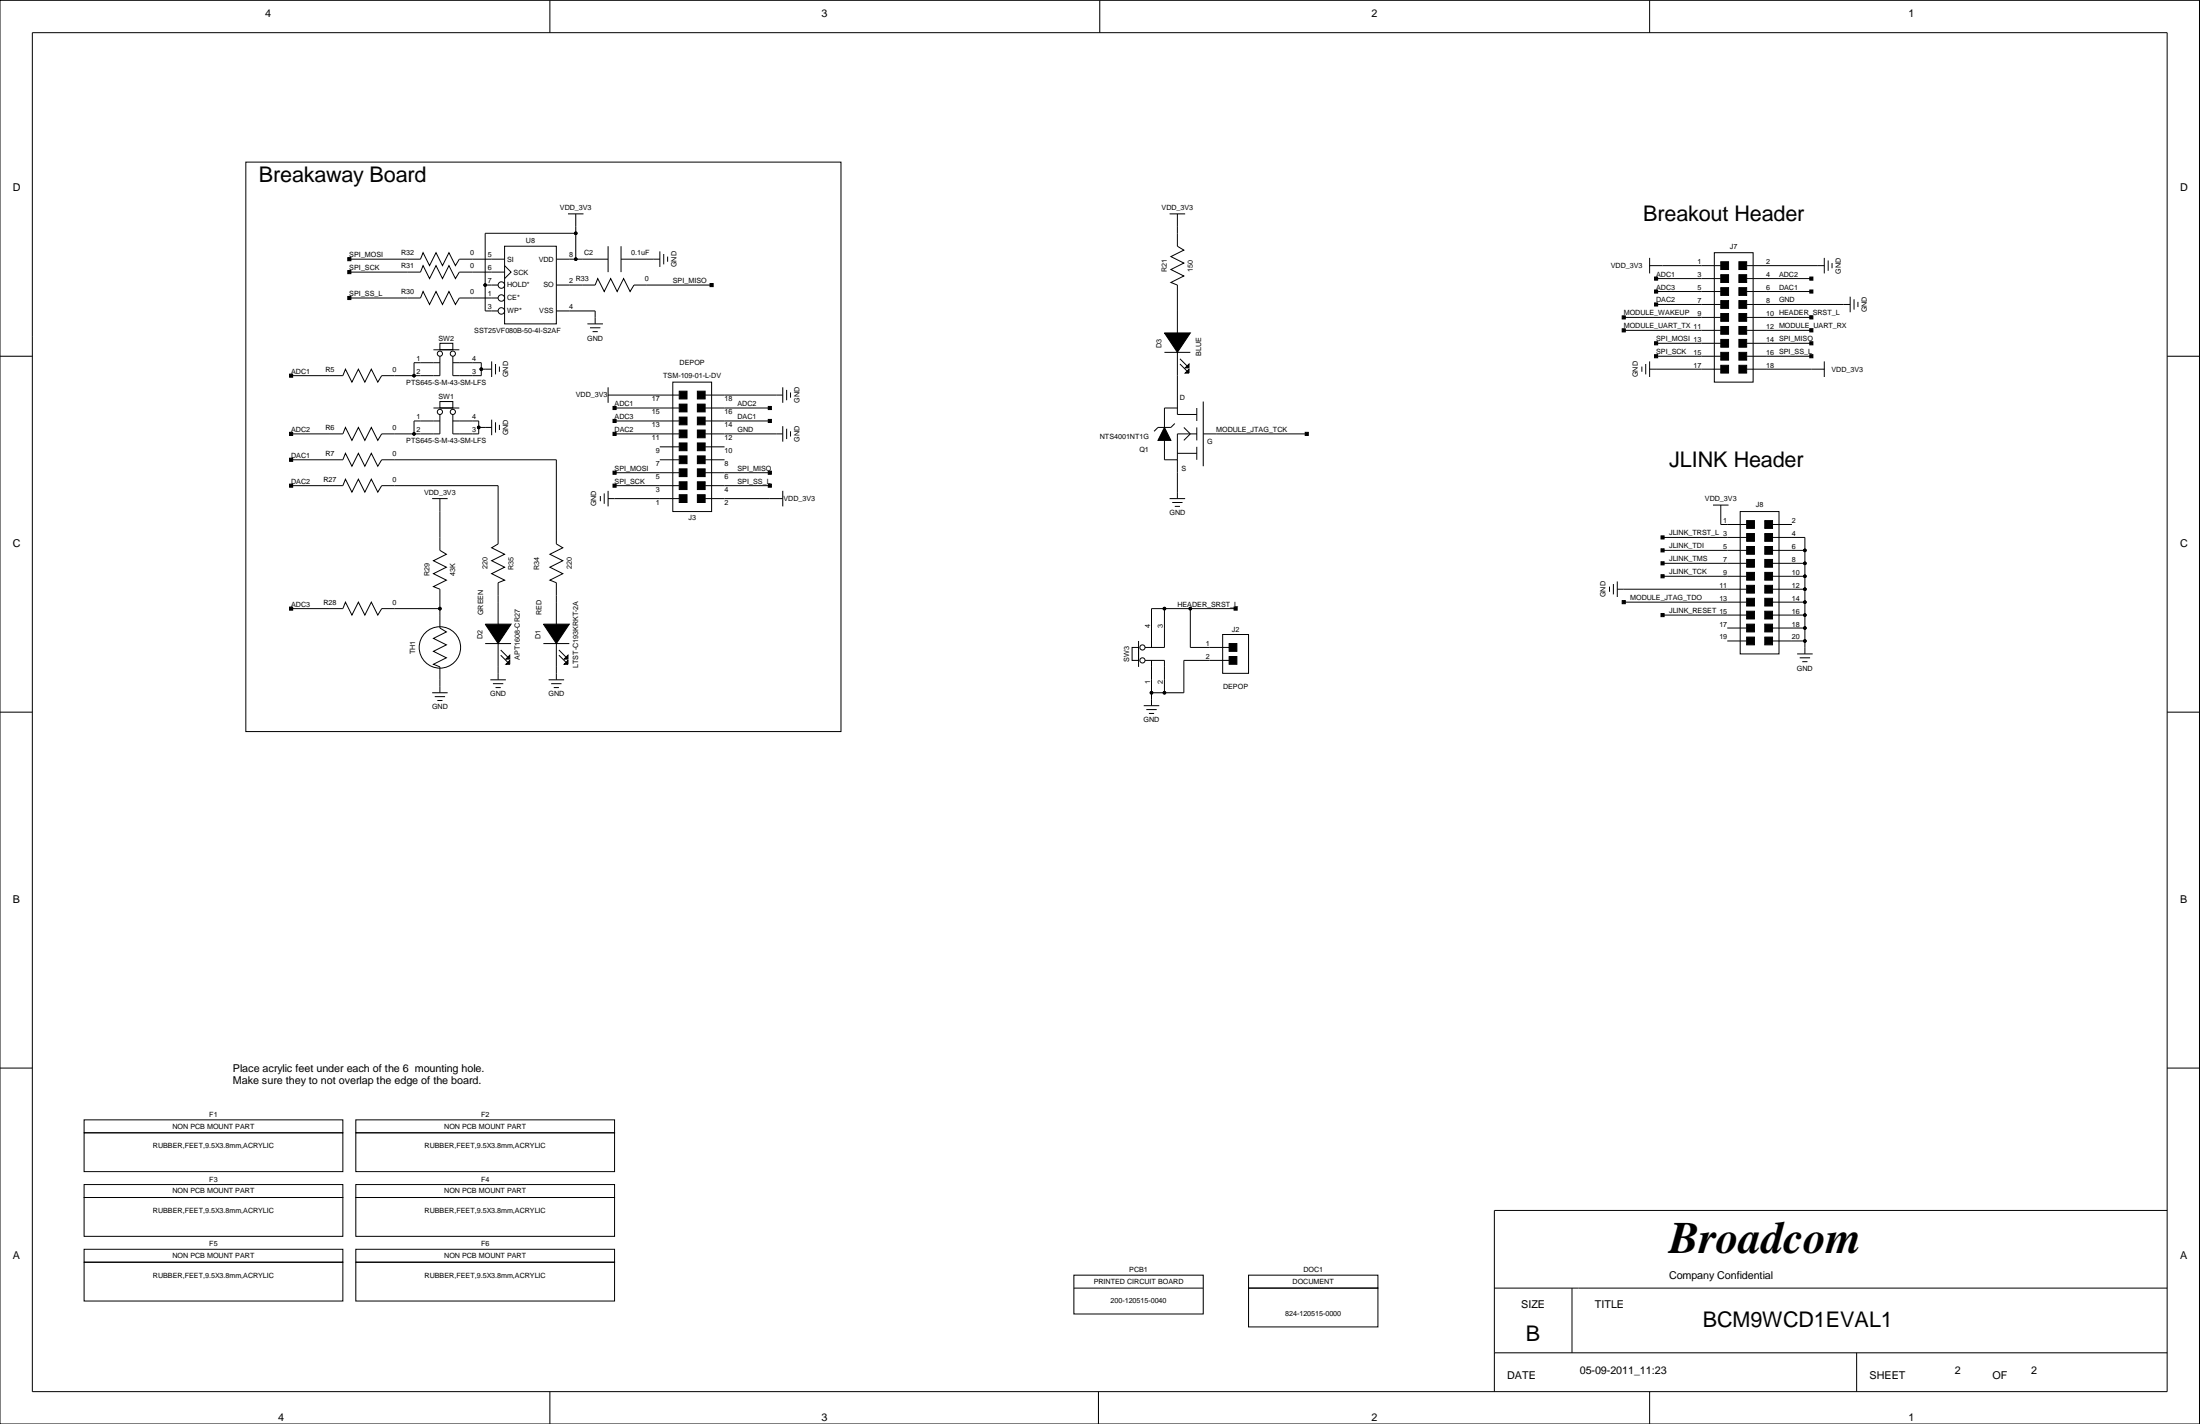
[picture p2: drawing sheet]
<svg xmlns="http://www.w3.org/2000/svg" width="432mm" height="279mm" viewBox="0 0 432 279" stroke-linecap="round" stroke-linejoin="round" font-family="sans-serif">
<g fill="none" stroke="#000" stroke-width=".2">
<path d="M0 .1h431.7v279.3h-431.7zM6.3 6.4h419.1v266.7h-419.1zM107.9 .1v6.3M215.9 .1v6.3M323.8 .1v6.3M48.2 31.8h116.9v111.7h-116.9zM68.6 53.4h13.9l.5-1.3 1.3 2.6 1.3-2.6 1.2 2.6 1.3-2.6 1.3 2.6 .7-1.3h8.9M68.6 58.5h13.9l.5-1.3 1.3 2.5 1.3-2.5 1.2 2.5 1.3-2.5 1.3 2.5 .7-1.2h7.7M68.6 50.9h13.9l.5-1.3 1.3 2.5 1.3-2.5 1.2 2.5 1.3-2.5 1.3 2.5 .7-1.2h8.9M95.2 55.9h2.6M99 48.3h10.2v15.2h-10.2zM99 52.1l1.3 1.3-1.3 1.3"/>
<path d="M109.2 55.9h7.6l.5-1.2 1.3 2.5 1.3-2.5 1.2 2.5 1.3-2.5 1.3 2.5 .7-1.3h15.3M109.2 50.9h10.2M111.5 42h3M113 45.8h-17.8v15.2h2.6M113 42v8.9M119.4 48.3v5.1M121.9 50.9h7.6M121.9 48.3v5.1M129.5 49.3v3.1M130.3 49.8v2.1M131 50.3v1.1M229.6 42h3"/>
<path d="M231.1 42v6.3l1.3 .8-2.6 1.2 2.6 1.3-2.6 1.3 2.6 1.3-2.6 1.2 1.3 .5v9.4M323.8 50.6v3M323.8 52.1h13.9M325 54.7h12.7M325 57.2h12.7M325 59.7h12.7M336.5 49.6h7.6v25.4h-7.6zM342.8 52.1h15.3M342.8 54.7h12.7M342.8 57.2h12.7M342.8 59.7h20.3M358.1 50.6v3"/>
<path d="M358.8 51.1v2M359.6 51.6v1M363.1 58.2v3.1M363.9 58.7v2.1M364.7 59.2v1M0 69.9h6.3M85.1 68.6h5M86.3 67.4h2.6v1.2h-2.6zM86.3 78.8h2.6v1.3h-2.6zM86.3 69.9v3.8h-11.4l-.7 1.3-1.3-2.6-1.3 2.6-1.3-2.6-1.2 2.6-1.3-2.6-.5 1.3h-10.2M86.3 71.2h-5v2.5M88.9 69.9v3.8h5.6v-2.5h-5.6"/>
<path d="M94.5 72.4h2M96.5 70.9v3.1M97.3 71.4v2.1M98 71.9v1M109.2 61h7.6v2.5M115.3 63.5h3M115.8 64.3h2M116.3 65.1h1M119.4 77.5h13.9M119.4 76v3M132.1 75h7.6v25.4h-7.6zM138.4 77.5h15.2"/>
<path d="M153.6 76v3M154.4 76.5v2M155.2 77v1M228.5 69.1h5.1M231.1 69.1v12.2h3.8M231.6 70.4l1.5 1.5M231.6 71.4l1.5 1.5M236.2 78.8v12.7M318.7 62.3h19M318.7 64.8h19M322.3 71.9v1M323 71.4v2.1"/>
<path d="M323.8 72.4h13.9M323.8 70.9v3.1M325 67.4h12.7M325 69.9h12.7M342.8 72.4h15.3M342.8 62.3h12.7M342.8 64.8h12.7M342.8 67.4h12.7M342.8 69.9h12.7M358.1 70.9v3.1M425.4 69.9h6.3M57.1 95.3h10.2l.5-1.3 1.3 2.6 1.2-2.6 1.3 2.6 1.3-2.6 1.3 2.6 .7-1.3h22.9v11.4l-1.3 .8 2.5 1.3-2.5 1.2 2.5 1.3-2.5 1.3 2.5 1.2-1.2 .5v8.2"/>
<path d="M57.1 90.2h10.2l.5-1.3 1.3 2.6 1.2-2.6 1.3 2.6 1.3-2.6 1.3 2.6 .7-1.3h34.3v16.5l1.3 .8-2.6 1.3 2.6 1.2-2.6 1.3 2.6 1.3-2.6 1.2 1.3 .5v8.2M84.8 97.8h3.1M85.1 80.1h5M86.3 97.8v10.2l1.3 .8-2.5 1.2 2.5 1.3-2.5 1.3 2.5 1.2-2.5 1.3 1.2 .5v7.6l1.3 .8-2.5 1.3 2.5 1.2-2.5 1.3 2.5 1.3-2.5 1.2 1.2 .5v5.1M86.3 81.3v3.8h-11.4l-.7 1.3-1.3-2.5-1.3 2.5-1.3-2.5-1.2 2.5-1.3-2.5-.5 1.2h-10.2M86.3 82.6h-5v2.5M88.9 81.3v3.8h5.1v-2.5h-5.1M94 83.9h2.5M96.5 82.3v3.1M97.3 82.8v2.1M98 83.4v1M117.8 97.3v1"/>
<path d="M118.6 96.8v2M119.4 97.8h13.9M119.4 96.3v3.1M120.6 85.1h12.7M120.6 80.1h12.7M120.6 95.3h12.7M120.6 92.8h12.7M120.6 82.6h12.7M129.5 90.2h3.8M129.5 87.7h3.8M138.4 85.1h15.2M138.4 80.1h12.7"/>
<path d="M138.4 90.2h3.8M138.4 97.8h15.2M138.4 95.3h12.7M138.4 92.8h12.7M138.4 87.7h3.8M138.4 82.6h12.7M153.6 83.6v3.1M153.6 96.3v3.1M154.4 84.1v2.1M155.2 84.6v1M228.5 86.4v3.8h2.6M229.6 97.8h3"/>
<path d="M230.1 98.6h2M230.6 83.1l-.8 .8h-2.5l-.8 .7M230.6 99.4h1M231.1 80.1h-2.6v3.8M231.1 88.9h3.8M232.4 83.9l1.2 1.2-1.2 1.3M234.9 85.1h-3.8v12.7M234.9 80.1v2.5M234.9 83.9v2.5M234.9 87.7v2.5M236.2 85.1h20.3M336.2 99.1h3.1"/>
<path d="M337.7 99.1v3.8h5.1M57.1 119.4h10.2l.5-1.3 1.3 2.6 1.2-2.6 1.3 2.6 1.3-2.6 1.3 2.6 .7-1.3h11.4M228.5 119.4v7.6h-3.8M233.6 119.4v7.6h7.6M242.5 119.4h-16.5v7.6M315.9 115.1v1M316.7 114.6v2M317.4 115.6h25.4M317.4 114.1v3M318.7 118.1h24.1M326.3 105.4h16.5M326.3 108h16.5"/>
<path d="M326.3 110.5h16.5M326.3 113.1h16.5M341.6 100.4h7.6v27.9h-7.6zM347.9 102.9h3.8M347.9 105.4h6.3v22.9M347.9 108h6.3M347.9 110.5h6.3M347.9 113.1h6.3M347.9 115.6h6.3M347.9 118.1h6.3M0 139.7h6.3M84.8 135.9h3.1"/>
<path d="M85.3 136.7h2.1M85.8 137.4h1M95.2 126.3h5.1M96.2 133.4h3.1M96.8 134.1h2M97.3 134.9h1M97.8 126.3v7.1M98.3 127.5l1.5 1.6M98.3 128.6l1.5 1.5M106.7 126.3h5M107.7 133.4h3M108.2 134.1h2"/>
<path d="M108.7 134.9h1M109.2 126.3v7.1M109.7 127.5l1.5 1.6M109.7 128.6l1.5 1.5M222.2 127h1.3v2.6h-1.3zM223.5 125.8v5M224.5 138.5h3M224.7 129.6h3.8v6.3M225 139.2h2M225.5 140h1M226 129.6v8.9M240 124.5h5.1v7.6h-5.1z"/>
<path d="M241.2 129.6h-8.8v6.3h-6.4M326.3 120.7h16.5M339 123.2h3.8M339 125.8h3.8M347.9 120.7h6.3M347.9 123.2h6.3M347.9 125.8h6.3M352.7 128.3h3.1M353.2 129.1h2.1M353.7 129.8h1.1M425.4 139.7h6.3M0 209.6h6.3"/>
<path d="M16.5 219.7h50.8v2.6h-50.8zM69.8 219.7h50.8v2.6h-50.8zM425.4 209.6h6.3M16.5 235h50.8v7.6h-50.8zM16.5 232.4h50.8v2.6h-50.8zM16.5 222.3h50.8v7.6h-50.8zM69.8 222.3h50.8v7.6h-50.8zM69.8 235h50.8v7.6h-50.8zM69.8 232.4h50.8v2.6h-50.8zM425.4 237.5h-132.1v35.6M16.5 247.7h50.8v7.6h-50.8zM16.5 245.1h50.8v2.6h-50.8z"/>
<path d="M69.8 247.7h50.8v7.6h-50.8zM69.8 245.1h50.8v2.6h-50.8zM210.8 252.7h25.4zM210.8 250.2h25.4v7.6h-25.4zM245.1 250.2h25.3v2.5h-25.3zM245.1 252.7h25.3v7.7h-25.3zM293.3 252.7h132.1M308.5 252.7v12.7M107.9 273.1v6.3M215.6 273.1v6.3M293.3 265.4h132.1M323.8 273.1v6.3"/>
<path d="M364.4 265.4v7.7"/>
<circle cx="95.2" cy="55.9" r=".25"/>
<circle cx="98.4" cy="58.5" r=".63"/>
<circle cx="98.4" cy="55.9" r=".63"/>
<circle cx="113" cy="45.8" r=".25"/>
<circle cx="113" cy="50.9" r=".25"/>
<circle cx="81.3" cy="73.7" r=".25"/>
<circle cx="86.3" cy="69.4" r=".51"/>
<circle cx="88.9" cy="69.4" r=".51"/>
<circle cx="94.5" cy="72.4" r=".25"/>
<circle cx="98.4" cy="61" r=".63"/>
<circle cx="81.3" cy="85.1" r=".25"/>
<circle cx="86.3" cy="80.8" r=".51"/>
<circle cx="88.9" cy="80.8" r=".51"/>
<circle cx="94" cy="83.9" r=".25"/>
<circle cx="86.3" cy="119.4" r=".25"/>
<circle cx="228.5" cy="119.4" r=".25"/>
<circle cx="233.6" cy="119.4" r=".25"/>
<circle cx="354.2" cy="118.1" r=".25"/>
<circle cx="354.2" cy="115.6" r=".25"/>
<circle cx="354.2" cy="110.5" r=".25"/>
<circle cx="354.2" cy="108" r=".25"/>
<circle cx="354.2" cy="113.1" r=".25"/>
<circle cx="86.3" cy="127" r="4.1"/>
<circle cx="224.2" cy="127" r=".51"/>
<circle cx="224.2" cy="129.6" r=".51"/>
<circle cx="226" cy="135.9" r=".25"/>
<circle cx="228.5" cy="135.9" r=".25"/>
<circle cx="354.2" cy="125.8" r=".25"/>
<circle cx="354.2" cy="123.2" r=".25"/>
<circle cx="354.2" cy="120.7" r=".25"/>
</g>
<g fill="#000" stroke="#000" stroke-width=".2">
<path d="M68.3 50.5h.6v.7h-.6z" fill-rule="evenodd"/>
<path d="M68.3 53.1h.6v.6h-.6z" fill-rule="evenodd"/>
<path d="M68.3 58.2h.6v.6h-.6z" fill-rule="evenodd"/>
<path d="M139.4 55.6h.6v.6h-.6z" fill-rule="evenodd"/>
<path d="M324.7 56.9h.7v.6h-.7z" fill-rule="evenodd"/>
<path d="M324.7 54.4h.7v.6h-.7z" fill-rule="evenodd"/>
<path d="M337.7 56.4h1.6v1.6h-1.6z" fill-rule="evenodd"/>
<path d="M337.7 51.4h1.6v1.5h-1.6z" fill-rule="evenodd"/>
<path d="M337.7 53.9h1.6v1.5h-1.6z" fill-rule="evenodd"/>
<path d="M341.3 56.4h1.5v1.6h-1.5z" fill-rule="evenodd"/>
<path d="M341.3 51.4h1.5v1.5h-1.5z" fill-rule="evenodd"/>
<path d="M341.3 53.9h1.5v1.5h-1.5z" fill-rule="evenodd"/>
<path d="M355.2 56.9h.6v.6h-.6z" fill-rule="evenodd"/>
<path d="M355.2 54.4h.6v.6h-.6z" fill-rule="evenodd"/>
<path d="M56.8 73.4h.6v.6h-.6z" fill-rule="evenodd"/>
<path d="M133.3 76.8h1.5v1.5h-1.5z" fill-rule="evenodd"/>
<path d="M136.9 76.8h1.5v1.5h-1.5z" fill-rule="evenodd"/>
<path d="M228.5 65.3h5.1l-2.5 3.8z" fill-rule="evenodd"/>
<path d="M232.6 73.2l.8-.8v.8z" fill-rule="evenodd"/>
<path d="M233.4 71.4v.8h-.8z" fill-rule="evenodd"/>
<path d="M318.4 62h.6v.6h-.6z" fill-rule="evenodd"/>
<path d="M318.4 64.5h.6v.6h-.6z" fill-rule="evenodd"/>
<path d="M324.7 59.4h.7v.6h-.7z" fill-rule="evenodd"/>
<path d="M324.7 67.1h.7v.6h-.7z" fill-rule="evenodd"/>
<path d="M324.7 69.6h.7v.6h-.7z" fill-rule="evenodd"/>
<path d="M337.7 71.7h1.6v1.5h-1.6z" fill-rule="evenodd"/>
<path d="M337.7 69.1h1.6v1.6h-1.6z" fill-rule="evenodd"/>
<path d="M337.7 66.6h1.6v1.5h-1.6z" fill-rule="evenodd"/>
<path d="M337.7 64.1h1.6v1.5h-1.6z" fill-rule="evenodd"/>
<path d="M337.7 61.5h1.6v1.5h-1.6z" fill-rule="evenodd"/>
<path d="M337.7 59h1.6v1.5h-1.6z" fill-rule="evenodd"/>
<path d="M341.3 71.7h1.5v1.5h-1.5z" fill-rule="evenodd"/>
<path d="M341.3 69.1h1.5v1.6h-1.5z" fill-rule="evenodd"/>
<path d="M341.3 66.6h1.5v1.5h-1.5z" fill-rule="evenodd"/>
<path d="M341.3 64.1h1.5v1.5h-1.5z" fill-rule="evenodd"/>
<path d="M341.3 61.5h1.5v1.5h-1.5z" fill-rule="evenodd"/>
<path d="M341.3 59h1.5v1.5h-1.5z" fill-rule="evenodd"/>
<path d="M355.2 67.1h.6v.6h-.6z" fill-rule="evenodd"/>
<path d="M355.2 64.5h.6v.6h-.6z" fill-rule="evenodd"/>
<path d="M355.2 62h.6v.6h-.6z" fill-rule="evenodd"/>
<path d="M355.2 69.6h.6v.6h-.6z" fill-rule="evenodd"/>
<path d="M56.8 89.9h.6v.6h-.6z" fill-rule="evenodd"/>
<path d="M56.8 95h.6v.6h-.6z" fill-rule="evenodd"/>
<path d="M56.8 84.8h.6v.6h-.6z" fill-rule="evenodd"/>
<path d="M120.3 82.3h.6v.6h-.6z" fill-rule="evenodd"/>
<path d="M120.3 84.8h.6v.6h-.6z" fill-rule="evenodd"/>
<path d="M120.3 92.4h.6v.7h-.6z" fill-rule="evenodd"/>
<path d="M120.3 95h.6v.6h-.6z" fill-rule="evenodd"/>
<path d="M120.3 79.8h.6v.6h-.6z" fill-rule="evenodd"/>
<path d="M133.3 79.3h1.5v1.5h-1.5z" fill-rule="evenodd"/>
<path d="M133.3 81.8h1.5v1.6h-1.5z" fill-rule="evenodd"/>
<path d="M133.3 84.4h1.5v1.5h-1.5z" fill-rule="evenodd"/>
<path d="M133.3 86.9h1.5v1.5h-1.5z" fill-rule="evenodd"/>
<path d="M133.3 92h1.5v1.5h-1.5z" fill-rule="evenodd"/>
<path d="M133.3 89.5h1.5v1.5h-1.5z" fill-rule="evenodd"/>
<path d="M133.3 97.1h1.5v1.5h-1.5z" fill-rule="evenodd"/>
<path d="M133.3 94.5h1.5v1.6h-1.5z" fill-rule="evenodd"/>
<path d="M136.9 79.3h1.5v1.5h-1.5z" fill-rule="evenodd"/>
<path d="M136.9 81.8h1.5v1.6h-1.5z" fill-rule="evenodd"/>
<path d="M136.9 84.4h1.5v1.5h-1.5z" fill-rule="evenodd"/>
<path d="M136.9 86.9h1.5v1.5h-1.5z" fill-rule="evenodd"/>
<path d="M136.9 92h1.5v1.5h-1.5z" fill-rule="evenodd"/>
<path d="M136.9 89.5h1.5v1.5h-1.5z" fill-rule="evenodd"/>
<path d="M136.9 97.1h1.5v1.5h-1.5z" fill-rule="evenodd"/>
<path d="M136.9 94.5h1.5v1.6h-1.5z" fill-rule="evenodd"/>
<path d="M150.8 82.3h.6v.6h-.6z" fill-rule="evenodd"/>
<path d="M150.8 92.4h.6v.7h-.6z" fill-rule="evenodd"/>
<path d="M150.8 95h.6v.6h-.6z" fill-rule="evenodd"/>
<path d="M150.8 79.8h.6v.6h-.6z" fill-rule="evenodd"/>
<path d="M228.5 83.9l1.3 2.5h-2.5z" fill-rule="evenodd"/>
<path d="M256.2 84.8h.6v.6h-.6z" fill-rule="evenodd"/>
<path d="M56.8 119.1h.6v.6h-.6z" fill-rule="evenodd"/>
<path d="M242.2 119.1h.6v.6h-.6z" fill-rule="evenodd"/>
<path d="M318.4 117.8h.6v.7h-.6z" fill-rule="evenodd"/>
<path d="M326 112.8h.6v.6h-.6z" fill-rule="evenodd"/>
<path d="M326 110.2h.6v.6h-.6z" fill-rule="evenodd"/>
<path d="M326 107.7h.6v.6h-.6z" fill-rule="evenodd"/>
<path d="M326 105.1h.6v.7h-.6z" fill-rule="evenodd"/>
<path d="M342.8 117.4h1.5v1.5h-1.5z" fill-rule="evenodd"/>
<path d="M342.8 114.8h1.5v1.6h-1.5z" fill-rule="evenodd"/>
<path d="M342.8 112.3h1.5v1.5h-1.5z" fill-rule="evenodd"/>
<path d="M342.8 107.2h1.5v1.6h-1.5z" fill-rule="evenodd"/>
<path d="M342.8 109.8h1.5v1.5h-1.5z" fill-rule="evenodd"/>
<path d="M342.8 102.1h1.5v1.6h-1.5z" fill-rule="evenodd"/>
<path d="M342.8 104.7h1.5v1.5h-1.5z" fill-rule="evenodd"/>
<path d="M346.4 117.4h1.5v1.5h-1.5z" fill-rule="evenodd"/>
<path d="M346.4 114.8h1.5v1.6h-1.5z" fill-rule="evenodd"/>
<path d="M346.4 112.3h1.5v1.5h-1.5z" fill-rule="evenodd"/>
<path d="M346.4 107.2h1.5v1.6h-1.5z" fill-rule="evenodd"/>
<path d="M346.4 109.8h1.5v1.5h-1.5z" fill-rule="evenodd"/>
<path d="M346.4 102.1h1.5v1.6h-1.5z" fill-rule="evenodd"/>
<path d="M346.4 104.7h1.5v1.5h-1.5z" fill-rule="evenodd"/>
<path d="M95.2 122.5h5.1l-2.5 3.8z" fill-rule="evenodd"/>
<path d="M99.3 130.3l.8-.7v.7z" fill-rule="evenodd"/>
<path d="M100.1 128.6v.7h-.8z" fill-rule="evenodd"/>
<path d="M106.7 122.5h5l-2.5 3.8z" fill-rule="evenodd"/>
<path d="M110.7 130.3l.8-.7v.7z" fill-rule="evenodd"/>
<path d="M111.5 128.6v.7h-.8z" fill-rule="evenodd"/>
<path d="M241.2 128.8h1.6v1.5h-1.6z" fill-rule="evenodd"/>
<path d="M241.2 126.3h1.6v1.5h-1.6z" fill-rule="evenodd"/>
<path d="M326 120.4h.6v.6h-.6z" fill-rule="evenodd"/>
<path d="M342.8 125h1.5v1.5h-1.5z" fill-rule="evenodd"/>
<path d="M342.8 122.5h1.5v1.5h-1.5z" fill-rule="evenodd"/>
<path d="M342.8 119.9h1.5v1.5h-1.5z" fill-rule="evenodd"/>
<path d="M346.4 125h1.5v1.5h-1.5z" fill-rule="evenodd"/>
<path d="M346.4 122.5h1.5v1.5h-1.5z" fill-rule="evenodd"/>
<path d="M346.4 119.9h1.5v1.5h-1.5z" fill-rule="evenodd"/>
<circle cx="95.2" cy="55.9" r=".25"/>
<circle cx="113" cy="45.8" r=".25"/>
<circle cx="113" cy="50.9" r=".25"/>
<circle cx="81.3" cy="73.7" r=".25"/>
<circle cx="94.5" cy="72.4" r=".25"/>
<circle cx="81.3" cy="85.1" r=".25"/>
<circle cx="94" cy="83.9" r=".25"/>
<circle cx="86.3" cy="119.4" r=".25"/>
<circle cx="228.5" cy="119.4" r=".25"/>
<circle cx="233.6" cy="119.4" r=".25"/>
<circle cx="354.2" cy="118.1" r=".25"/>
<circle cx="354.2" cy="115.6" r=".25"/>
<circle cx="354.2" cy="110.5" r=".25"/>
<circle cx="354.2" cy="108" r=".25"/>
<circle cx="354.2" cy="113.1" r=".25"/>
<circle cx="226" cy="135.9" r=".25"/>
<circle cx="228.5" cy="135.9" r=".25"/>
<circle cx="354.2" cy="125.8" r=".25"/>
<circle cx="354.2" cy="123.2" r=".25"/>
<circle cx="354.2" cy="120.7" r=".25"/>
</g>
<text font-size="8.8" x="327.6" y="245.8">Broadcom</text>
<g font-size="4.2">
<text x="50.8" y="35.7">Breakaway Board</text>
<text x="322.5" y="43.3">Breakout Header</text>
<text x="327.6" y="91.6">JLINK Header</text>
<text x="299.5" y="263">B</text>
<text x="334.2" y="260.4">BCM9WCD1EVAL1</text>
</g>
<g font-size="2.1">
<text x="52.1" y="3.3">4</text>
<text x="161.3" y="3.3">3</text>
<text x="269.2" y="3.3">2</text>
<text x="374.6" y="3.3">1</text>
<text x="2.5" y="37.6">D</text>
<text x="427.9" y="37.6">D</text>
<text x="2.5" y="107.4">C</text>
<text x="427.9" y="107.4">C</text>
<text x="2.5" y="177.2">B</text>
<text x="427.9" y="177.2">B</text>
<text x="45.7" y="210.2">Place acrylic feet under each of the 6 mounting hole.</text>
<text x="45.7" y="212.8">Make sure they to not overlap the edge of the board.</text>
<text x="2.5" y="247.1">A</text>
<text x="327.6" y="250.9">Company Confidential</text>
<text x="427.9" y="247.1">A</text>
<text x="298.6" y="256.7">SIZE</text>
<text x="313" y="256.7">TITLE</text>
<text x="310.1" y="269.7">05-09-2011_11:23</text>
<text x="383.7" y="269.7">2</text>
<text x="398.7" y="269.7">2</text>
<text x="295.8" y="270.7">DATE</text>
<text x="366.9" y="270.7">SHEET</text>
<text x="391.1" y="270.7">OF</text>
<text x="54.6" y="278.8">4</text>
<text x="161.3" y="278.8">3</text>
<text x="269.2" y="278.8">2</text>
<text x="374.6" y="278.8">1</text>
</g>
<g font-size="1.4">
<text x="109.9" y="41.2">VDD_3V3</text>
<text x="228" y="41.2">VDD_3V3</text>
<text x="103.2" y="47.8">U8</text>
<text x="68.6" y="50.5">SPI_MOSI</text>
<text x="68.6" y="53">SPI_SCK</text>
<text x="78.7" y="52.6">R31</text>
<text x="78.7" y="50.1">R32</text>
<text x="92.3" y="52.6">0</text>
<text x="92.3" y="50.1">0</text>
<text x="95.7" y="53">6</text>
<text x="95.7" y="50.5">5</text>
<text x="99.5" y="51.3">SI</text>
<text x="100.8" y="53.9">SCK</text>
<text x="105.7" y="51.3">VDD</text>
<text x="111.7" y="50.5">8</text>
<text x="114.7" y="50.1">C2</text>
<text x="123.9" y="50.1">0.1uF</text>
<text x="132.8" y="52.4" transform="rotate(-90 132.8 52.4)">GND</text>
<text x="229" y="53.4" transform="rotate(-90 229 53.4)">R21</text>
<text x="234.1" y="53.3" transform="rotate(-90 234.1 53.3)">150</text>
<text x="316.2" y="52.6">VDD_3V3</text>
<text x="333.2" y="51.8">1</text>
<text x="339.5" y="48.8">J7</text>
<text x="346.6" y="51.8">2</text>
<text x="361.3" y="53.7" transform="rotate(-90 361.3 53.7)">GND</text>
<text x="68.6" y="58.1">SPI_SS_L</text>
<text x="78.7" y="57.7">R30</text>
<text x="92.3" y="57.7">0</text>
<text x="95.7" y="58.1">1</text>
<text x="95.7" y="55.5">7</text>
<text x="99.5" y="56.4">HOLD*</text>
<text x="99.5" y="58.9">CE*</text>
<text x="106.7" y="56.4">SO</text>
<text x="111.7" y="55.5">2</text>
<text x="113" y="55.1">R33</text>
<text x="126.6" y="55.1">0</text>
<text x="132" y="55.5">SPI_MISO</text>
<text x="325" y="56.8">ADC3</text>
<text x="325" y="59.3">DAC2</text>
<text x="325" y="54.3">ADC1</text>
<text x="333.2" y="59.4">7</text>
<text x="333.2" y="56.9">5</text>
<text x="333.2" y="54.4">3</text>
<text x="346.6" y="59.4">8</text>
<text x="346.6" y="56.9">6</text>
<text x="346.6" y="54.4">4</text>
<text x="349.2" y="59.3">GND</text>
<text x="349.2" y="56.8">DAC1</text>
<text x="349.2" y="54.3">ADC2</text>
<text x="93.1" y="65.3">SST25VF080B-50-4I-S2AF</text>
<text x="95.7" y="60.6">3</text>
<text x="99.5" y="61.5">WP*</text>
<text x="105.9" y="61.5">VSS</text>
<text x="111.7" y="60.6">4</text>
<text x="318.7" y="61.9">MODULE_WAKEUP</text>
<text x="318.7" y="64.4">MODULE_UART_TX 11</text>
<text x="333.2" y="62">9</text>
<text x="346.6" y="64.5">12</text>
<text x="346.6" y="62">10</text>
<text x="349.2" y="64.4">MODULE_UART_RX</text>
<text x="349.2" y="61.9">HEADER_SRST_L</text>
<text x="366.4" y="61.3" transform="rotate(-90 366.4 61.3)">GND</text>
<text x="81.8" y="70.9">1</text>
<text x="86.1" y="66.8">SW2</text>
<text x="92.7" y="70.9">4</text>
<text x="115.3" y="66.8">GND</text>
<text x="133.4" y="71.6">DEPOP</text>
<text x="228" y="68.2" transform="rotate(-90 228 68.2)">D3</text>
<text x="235.8" y="69.9" transform="rotate(-90 235.8 69.9)">BLUE</text>
<text x="325" y="67">SPI_MOSI 13</text>
<text x="325" y="69.5">SPI_SCK</text>
<text x="332.4" y="69.6">15</text>
<text x="346.6" y="67.1">14</text>
<text x="346.6" y="69.6">16</text>
<text x="349.2" y="67">SPI_MISO</text>
<text x="349.2" y="69.5">SPI_SS_L</text>
<text x="57.1" y="73.3">ADC1</text>
<text x="63.9" y="72.9">R5</text>
<text x="77.1" y="72.9">0</text>
<text x="79.8" y="75.4">PTS645-S-M-43-SM-LFS</text>
<text x="81.8" y="73.4">2</text>
<text x="92.7" y="73.4">3</text>
<text x="99.8" y="74" transform="rotate(-90 99.8 74)">GND</text>
<text x="113" y="78">VDD_3V3</text>
<text x="130.2" y="74.2">TSM-109-01-L-DV</text>
<text x="321.5" y="74" transform="rotate(-90 321.5 74)">GND</text>
<text x="332.4" y="72.1">17</text>
<text x="346.6" y="72.1">18</text>
<text x="359.5" y="72.9">VDD_3V3</text>
<text x="81.8" y="82.3">1</text>
<text x="86.1" y="78.2">SW1</text>
<text x="92.7" y="82.3">4</text>
<text x="120.6" y="82.2">ADC3</text>
<text x="120.6" y="79.7">ADC1</text>
<text x="128" y="78.7">17</text>
<text x="128" y="81.3">15</text>
<text x="128" y="83.8">13</text>
<text x="142.2" y="78.7">18</text>
<text x="142.2" y="83.8">14</text>
<text x="142.2" y="81.3">16</text>
<text x="144.7" y="82.2">DAC1</text>
<text x="144.7" y="79.7">ADC2</text>
<text x="156.9" y="79.1" transform="rotate(-90 156.9 79.1)">GND</text>
<text x="231.6" y="78.5">D</text>
<text x="57.1" y="89.8">DAC1</text>
<text x="57.1" y="84.7">ADC2</text>
<text x="63.9" y="89.4">R7</text>
<text x="63.9" y="84.3">R6</text>
<text x="77.1" y="89.4">0</text>
<text x="77.1" y="84.3">0</text>
<text x="79.8" y="86.9">PTS645-S-M-43-SM-LFS</text>
<text x="81.8" y="84.8">2</text>
<text x="92.7" y="84.8">3</text>
<text x="99.8" y="85.4" transform="rotate(-90 99.8 85.4)">GND</text>
<text x="120.6" y="84.7">DAC2</text>
<text x="128" y="86.4">11</text>
<text x="128.7" y="88.9">9</text>
<text x="142.2" y="86.4">12</text>
<text x="142.2" y="88.9">10</text>
<text x="144.7" y="84.7">GND</text>
<text x="156.9" y="86.7" transform="rotate(-90 156.9 86.7)">GND</text>
<text x="215.9" y="86.1">NTS4001NT1G</text>
<text x="223.6" y="88.7">Q1</text>
<text x="236.9" y="87.1">G</text>
<text x="238.7" y="84.7">MODULE_JTAG_TCK</text>
<text x="57.1" y="94.9">DAC2</text>
<text x="63.5" y="94.5">R27</text>
<text x="77.1" y="94.5">0</text>
<text x="120.6" y="92.4">SPI_MOSI</text>
<text x="120.6" y="94.9">SPI_SCK</text>
<text x="128.7" y="91.4">7</text>
<text x="128.7" y="94">5</text>
<text x="142.2" y="91.4">8</text>
<text x="142.2" y="94">6</text>
<text x="144.7" y="92.4">SPI_MISO</text>
<text x="144.7" y="94.9">SPI_SS_L</text>
<text x="231.9" y="92.5">S</text>
<text x="83.2" y="97">VDD_3V3</text>
<text x="117" y="99.4" transform="rotate(-90 117 99.4)">GND</text>
<text x="128.7" y="96.5">3</text>
<text x="128.7" y="99.1">1</text>
<text x="142.2" y="99.1">2</text>
<text x="142.2" y="96.5">4</text>
<text x="153.8" y="98.3">VDD_3V3</text>
<text x="229.5" y="101.1">GND</text>
<text x="334.6" y="98.3">VDD_3V3</text>
<text x="344.6" y="99.6">J8</text>
<text x="135.1" y="102.1">J3</text>
<text x="327.6" y="107.6">JLINK_TDI</text>
<text x="327.6" y="105.1">JLINK_TRST_L 3</text>
<text x="338.2" y="107.7">5</text>
<text x="338.2" y="102.6">1</text>
<text x="351.7" y="107.7">6</text>
<text x="351.7" y="102.6">2</text>
<text x="351.7" y="105.2">4</text>
<text x="84.3" y="113.1" transform="rotate(-90 84.3 113.1)">R29</text>
<text x="89.3" y="113" transform="rotate(-90 89.3 113)">43K</text>
<text x="95.7" y="111.7" transform="rotate(-90 95.7 111.7)">220</text>
<text x="100.8" y="111.8" transform="rotate(-90 100.8 111.8)">R35</text>
<text x="105.9" y="111.8" transform="rotate(-90 105.9 111.8)">R34</text>
<text x="112.2" y="111.7" transform="rotate(-90 112.2 111.7)">220</text>
<text x="327.6" y="112.7">JLINK_TCK</text>
<text x="327.6" y="110.1">JLINK_TMS</text>
<text x="338.2" y="112.8">9</text>
<text x="338.2" y="110.2">7</text>
<text x="351.7" y="112.8">10</text>
<text x="351.7" y="110.2">8</text>
<text x="57.1" y="119">ADC3</text>
<text x="63.5" y="118.6">R28</text>
<text x="77.1" y="118.6">0</text>
<text x="231.1" y="119">HEADER_SRST_L</text>
<text x="315.1" y="117.2" transform="rotate(-90 315.1 117.2)">GND</text>
<text x="320" y="117.8">MODULE_JTAG_TDO</text>
<text x="337.5" y="117.9">13</text>
<text x="337.5" y="115.3">11</text>
<text x="351.7" y="117.9">14</text>
<text x="351.7" y="115.3">12</text>
<text x="94.7" y="125.4" transform="rotate(-90 94.7 125.4)">D2</text>
<text x="94.8" y="120.7" transform="rotate(-90 94.8 120.7)">GREEN</text>
<text x="106.1" y="125.4" transform="rotate(-90 106.1 125.4)">D1</text>
<text x="106.3" y="120.7" transform="rotate(-90 106.3 120.7)">RED</text>
<text x="225.7" y="123.2" transform="rotate(-90 225.7 123.2)">4</text>
<text x="228.3" y="123.2" transform="rotate(-90 228.3 123.2)">3</text>
<text x="241.8" y="123.9">J2</text>
<text x="327.6" y="120.3">JLINK_RESET 15</text>
<text x="337.5" y="125.5">19</text>
<text x="337.5" y="122.9">17</text>
<text x="351.7" y="125.5">20</text>
<text x="351.7" y="122.9">18</text>
<text x="351.7" y="120.4">16</text>
<text x="81.5" y="128.4" transform="rotate(-90 81.5 128.4)">TH1</text>
<text x="102" y="129.4" transform="rotate(-90 102 129.4)">APT1608-CR27</text>
<text x="113.5" y="131.1" transform="rotate(-90 113.5 131.1)">LTST-C193KRKT-2A</text>
<text x="221.7" y="129.9" transform="rotate(-90 221.7 129.9)">SW3</text>
<text x="236.7" y="126.7">1</text>
<text x="236.7" y="129.3">2</text>
<text x="352.7" y="131.6">GND</text>
<text x="96.2" y="136.6">GND</text>
<text x="107.6" y="136.6">GND</text>
<text x="225.7" y="134.2" transform="rotate(-90 225.7 134.2)">1</text>
<text x="228.3" y="134.2" transform="rotate(-90 228.3 134.2)">2</text>
<text x="240.1" y="135.1">DEPOP</text>
<text x="84.8" y="139.2">GND</text>
<text x="224.5" y="141.7">GND</text>
<text x="33.9" y="221.5">NON PCB MOUNT PART</text>
<text x="41.1" y="219.2">F1</text>
<text x="87.2" y="221.5">NON PCB MOUNT PART</text>
<text x="94.4" y="219.2">F2</text>
<text x="30" y="225.3">RUBBER,FEET,9.5X3.8mm,ACRYLIC</text>
<text x="83.3" y="225.3">RUBBER,FEET,9.5X3.8mm,ACRYLIC</text>
<text x="41.1" y="231.9">F3</text>
<text x="94.4" y="231.9">F4</text>
<text x="30" y="238">RUBBER,FEET,9.5X3.8mm,ACRYLIC</text>
<text x="33.9" y="234.2">NON PCB MOUNT PART</text>
<text x="83.3" y="238">RUBBER,FEET,9.5X3.8mm,ACRYLIC</text>
<text x="87.2" y="234.2">NON PCB MOUNT PART</text>
<text x="41.1" y="244.6">F5</text>
<text x="94.4" y="244.6">F6</text>
<text x="30" y="250.7">RUBBER,FEET,9.5X3.8mm,ACRYLIC</text>
<text x="33.9" y="246.9">NON PCB MOUNT PART</text>
<text x="83.3" y="250.7">RUBBER,FEET,9.5X3.8mm,ACRYLIC</text>
<text x="87.2" y="246.9">NON PCB MOUNT PART</text>
<text x="214.7" y="251.9">PRINTED CIRCUIT BOARD</text>
<text x="221.6" y="249.6">PCB1</text>
<text x="253.7" y="251.9">DOCUMENT</text>
<text x="255.8" y="249.6">DOC1</text>
<text x="218" y="255.7">200-120515-0040</text>
<text x="252.3" y="258.3">824-120515-0000</text>
</g>
</svg>
